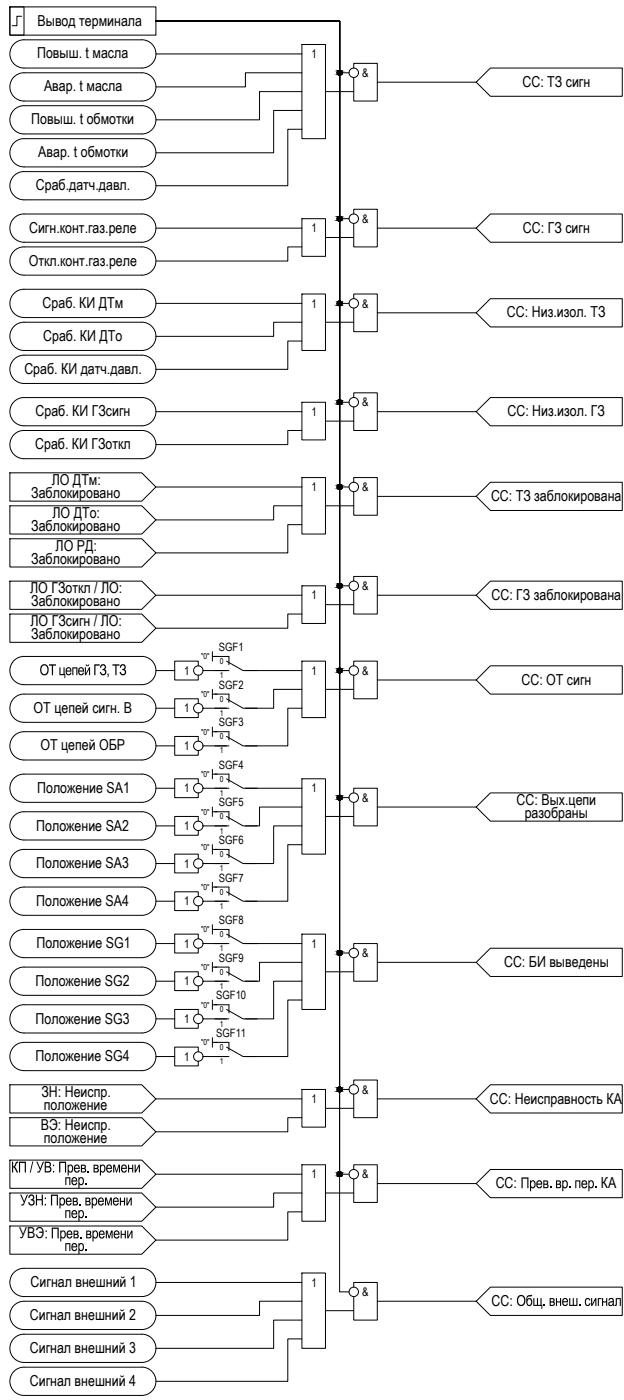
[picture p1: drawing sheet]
<svg xmlns="http://www.w3.org/2000/svg" width="462mm" height="1037mm" viewBox="0 0 462 1037" stroke-linecap="round" stroke-linejoin="round" font-family="sans-serif">
<!-- layer: 0 -->
<g fill="none" stroke="#000" stroke-width=".74">
<path d="M7 5h11v21h-11zM7 5h108v21h-108zM16 12h-3v7h-4M115 16h136v941h7M115 16h136v38h7M115 16h136v146h7M115 16h136v209h7M115 16h136v282h7M115 16h136v345h7M10 33l3-2 3-1 89-1a10 10 0 0 1 10 11 10 10 0 0 1-10 10h-87a10 10 0 0 1-10-6 10 10 0 0 1 2-11zM115 40h108M223 33h18v70h-18z"/>
<path d="M18 54h87M18 54a10 10 0 0 0-11 10 10 10 0 0 0 11 11h87a10 10 0 0 0 10-11 10 10 0 0 0-10-10M223 54h-41v10h-67M262 50v-3h17v28h-17v-18M18 78h87M18 78a10 10 0 0 0-11 11 10 10 0 0 0 11 10h87a10 10 0 0 0 10-10 10 10 0 0 0-10-11M223 68h-31v21h-77M241 68h21M279 61h73M352 61l11-11h98v21h-98zM223 82h-20v31h-88M223 96h-10v42h-98"/>
<path d="M18 103h87M18 103a10 10 0 0 0-11 10 10 10 0 0 0 11 11h87a10 10 0 0 0 10-11 10 10 0 0 0-10-10M18 127h87M18 127a10 10 0 0 0-11 11 10 10 0 0 0 11 10h87a10 10 0 0 0 10-10 10 10 0 0 0-10-11M18 159h87M18 158a10 10 0 0 0-11 11 10 10 0 0 0 11 10h87a10 10 0 0 0 10-10 10 10 0 0 0-10-11M262 159v-4h17v28h-17v-18M115 169h108M223 162h18v28h-18zM241 176h21M279 169h73M352 169l11-10h98v20h-98z"/>
<path d="M18 183h87M18 183a10 10 0 0 0-11 10 10 10 0 0 0 11 11h87a10 10 0 0 0 10-11 10 10 0 0 0-10-10M223 183h-10v10h-98M10 218l3-3 3-1h89a10 10 0 0 1 10 11 10 10 0 0 1-10 10h-87a10 10 0 0 1-10-6 10 10 0 0 1 2-11zM223 218h18v42h-18zM18 239h87M18 239a10 10 0 0 0-11 10 10 10 0 0 0 11 11h87a10 10 0 0 0 10-11 10 10 0 0 0-10-10M115 225h108M223 239h-20v10h-88M241 239h21M262 221v-3h17v28h-17v-18M279 232h73"/>
<path d="M352 232l11-11h98v21h-98zM223 253h-10v21h-98M10 267l4-3 4-1h87a10 10 0 0 1 10 11 10 10 0 0 1-10 10h-87a10 10 0 0 1-10-6 10 10 0 0 1 2-11zM18 295h87M18 294a10 10 0 0 0-11 11 10 10 0 0 0 11 10h87a10 10 0 0 0 10-10 10 10 0 0 0-10-11M223 298h18v28h-18zM262 295v-4h17v28h-17v-18M115 305h108M223 319h-10v10h-98M241 312h21M279 305h73M352 305l11-10h98v20h-98z"/>
<path d="M10 322l3-2 3-1h89a10 10 0 0 1 10 10 10 10 0 0 1-10 11h-87a10 10 0 0 1-10-6 10 10 0 0 1 2-12zM7 350h98l10 11-10 10h-98zM223 354h18v42h-18zM262 357v-3h17v28h-17v-18M7 375h98l10 10-10 11h-98zM115 361h108M223 375h-20v10h-88M241 375h21M279 368h73M352 368l11-11h98v21h-98zM7 399h98l10 11-10 10h-98zM223 389h-10v21h-98"/>
<path d="M7 430h98l10 11-10 10h-98zM223 434h18v28h-18zM258 434h-7v-418h-136h136v481h7M262 430v-3h17v28h-17v-18M7 455h98l10 10-10 11h-98zM115 441h108M223 455h-10v10h-98M241 448h21M279 441h73M352 441l11-11h98v21h-98zM10 490l3-3 3-1h89a10 10 0 0 1 10 11 10 10 0 0 1-10 10h-87a10 10 0 0 1-10-6 10 10 0 0 1 2-11zM115 497h14"/>
<path d="M147 493v-3h-18v14h18v-4M150 497h18M157 483v7M157 486h4M182 497h41M223 490h18v42h-18zM262 493v-3h17v28h-17v-18M363 493h98v21h-98l-11-10zM10 518l3-3 3-1h89a10 10 0 0 1 10 11 10 10 0 0 1-10 10h-87a10 10 0 0 1-10-6 10 10 0 0 1 2-11zM157 511v7M157 514h4M223 511h-20v14h-21"/>
<path d="M241 511h21M279 504h73M115 525h14M147 521v-3h-18v14h18v-4M150 525h18M157 539v7M223 525h-10v28h-31M10 546l4-3 4-1h87a10 10 0 0 1 10 11 10 10 0 0 1-10 10h-87a10 10 0 0 1-10-6 10 10 0 0 1 2-11zM115 553h14M147 549v-3h-18v13h18v-3M150 553h18M157 542h4"/>
<path d="M10 577l3-2 3-2h89a10 10 0 0 1 10 11 10 10 0 0 1-10 10h-87a10 10 0 0 1-10-6 10 10 0 0 1 2-11zM157 570v7M157 573h4M223 577h18v56h-18zM115 584h14M147 580v-3h-18v14h18v-4M150 584h18M157 598v7M182 584h41M223 598h-31v14h-10M258 591h-7v-575h-136h136v690h7M262 587v-3h17v28h-17v-18"/>
<path d="M279 598h73M352 598l11-11h98v21h-98zM18 601h87M18 601a10 10 0 0 0-11 11 10 10 0 0 0 11 10h87a10 10 0 0 0 10-10 10 10 0 0 0-10-11M115 612h14M147 608v-3h-18v14h18v-4M150 612h18M157 601h4M223 612h-20v28h-21M241 605h21M10 633l3-3 3-1h89a10 10 0 0 1 10 11 10 10 0 0 1-10 10h-87a10 10 0 0 1-10-6 10 10 0 0 1 2-11zM115 640h14"/>
<path d="M147 636v-3h-18v14h18v-4M150 640h18M157 626v7M157 629h4M223 626h-10v42h-31M157 654v7M157 657h4M10 661l4-3 4-1h87a10 10 0 0 1 10 11 10 10 0 0 1-10 10h-87a10 10 0 0 1-10-6 10 10 0 0 1 2-11zM115 668h14M147 664v-3h-18v14h18v-4M150 668h18M18 689h87"/>
<path d="M18 688a10 10 0 0 0-11 11 10 10 0 0 0 11 10h87a10 10 0 0 0 10-10 10 10 0 0 0-10-11M115 699h14M147 695v-3h-18v14h18v-4M150 699h18M157 685v7M157 689h4M182 699h41M223 692h18v56h-18zM10 720l3-2 3-2h89a10 10 0 0 1 10 11 10 10 0 0 1-10 10h-87a10 10 0 0 1-10-6 10 10 0 0 1 2-11zM157 713v7M157 716h4M223 713h-31v14h-10"/>
<path d="M241 720h21M262 702v-3h17v28h-17v-18M279 713h73M352 713l11-11h98v21h-98zM115 727h14M147 723v-3h-18v14h18v-4M150 727h18M223 727h-20v28h-21M10 748l3-3 3-1h89a10 10 0 0 1 10 11 10 10 0 0 1-10 10h-87a10 10 0 0 1-10-6 10 10 0 0 1 2-11zM115 755h14M147 751v-3h-18v14h18v-4M150 755h18"/>
<path d="M157 741v7M157 744h4M223 741h-10v42h-31M10 776l4-3 4-1h87a10 10 0 0 1 10 11 10 10 0 0 1-10 10h-87a10 10 0 0 1-10-6 10 10 0 0 1 2-11zM147 779v-3h-18v14h18v-4M157 769v7M157 772h4M115 783h14M150 783h18M7 804h98l10 10-10 10h-98zM115 814h108M223 807h18v28h-18z"/>
<path d="M258 807h-7v-791h-136h136v854h7M262 804v-4h17v28h-17v-17M279 814h73M352 814l11-10h98v20h-98zM7 828h98l10 10-10 11h-98zM223 828h-10v10h-98M241 821h21M7 859h98l10 11-10 10h-98zM115 870h108M223 863h18v42h-18zM262 866v-3h17v28h-17v-18M279 877h73"/>
<path d="M352 877l11-11h98v21h-98zM7 884h98l10 10-10 11h-98zM223 884h-20v10h-88M223 898h-10v21h-98M241 884h21M7 908h98l10 11-10 10h-98zM18 940h87M18 939a10 10 0 0 0-11 11 10 10 0 0 0 11 10h87a10 10 0 0 0 10-10 10 10 0 0 0-10-11M115 950h108M223 943h18v56h-18zM262 953v-3h17v28h-17v-18M10 967l4-2 4-1h87a10 10 0 0 1 10 10 10 10 0 0 1-10 11h-87a10 10 0 0 1-10-6 10 10 0 0 1 2-12z"/>
<path d="M223 964h-31v10h-77M223 978h-20v21h-88M241 971h21M279 964h73M352 964l11-11h98v21h-98zM10 992l3-2 3-2h89a10 10 0 0 1 10 11 10 10 0 0 1-10 10h-87a10 10 0 0 1-10-6 10 10 0 0 1 2-11zM223 992h-10v31h-98M10 1016l3-2 3-1h89a10 10 0 0 1 10 10 10 10 0 0 1-10 11h-87a10 10 0 0 1-10-6 10 10 0 0 1 2-12z"/>
<circle cx="251" cy="54" r="1.8"/>
<circle cx="262" cy="54" r="3"/>
<circle cx="251" cy="162" r="1.8"/>
<circle cx="262" cy="162" r="3"/>
<circle cx="251" cy="225" r="1.8"/>
<circle cx="262" cy="225" r="3"/>
<circle cx="251" cy="298" r="1.8"/>
<circle cx="262" cy="298" r="3"/>
<circle cx="251" cy="361" r="1.8"/>
<circle cx="262" cy="361" r="3"/>
<circle cx="251" cy="434" r="1.8"/>
<circle cx="262" cy="434" r="3"/>
<circle cx="147" cy="497" r="3"/>
<circle cx="251" cy="497" r="1.8"/>
<circle cx="262" cy="497" r="3"/>
<circle cx="147" cy="525" r="3"/>
<circle cx="147" cy="553" r="3"/>
<circle cx="147" cy="584" r="3"/>
<circle cx="251" cy="591" r="1.8"/>
<circle cx="262" cy="591" r="3"/>
<circle cx="147" cy="612" r="3"/>
<circle cx="147" cy="640" r="3"/>
<circle cx="147" cy="668" r="3"/>
<circle cx="147" cy="699" r="3"/>
<circle cx="251" cy="706" r="1.8"/>
<circle cx="262" cy="706" r="3"/>
<circle cx="147" cy="727" r="3"/>
<circle cx="147" cy="755" r="3"/>
<circle cx="147" cy="783" r="3"/>
<circle cx="251" cy="807" r="1.8"/>
<circle cx="262" cy="807" r="3"/>
<circle cx="251" cy="870" r="1.8"/>
<circle cx="262" cy="870" r="3"/>
<circle cx="262" cy="957" r="3"/>
</g>
<g fill="none" stroke="#000" stroke-width=".74">
<path d="M159 486h10v6M159 497h10M168 490l12 7h10M159 514h10v6M168 518l12 7h10M159 525h10M159 542h10v6M159 553h10M168 546l12 7h10M159 573h10v7M168 577l12 7h10M159 584h10"/>
<path d="M159 601h10v6M159 612h10M168 605l12 7h10M159 629h10v6M159 640h10M168 633l12 7h10M159 657h10M169 657v6M159 668h10M168 661l12 7h10M159 689h10v6M159 699h10"/>
<path d="M168 692l12 7h10M159 716h10v6M168 720l12 7h10M159 727h10M159 744h10v6M159 755h10M168 748l12 7h10M159 772h10v6M168 776l12 7h10M159 783h10"/>
</g>
<!-- layer: 0 -->
<path d="M75 493l2-1 1 1v2v1l1 1v1l-2 2h-2l-1-2h1l1 1h1l1-1-1-1-1-1 1-1v-1l-1-1-1 2h-1zM456 962h4v5h-1v-5h-2l-1 5h-1l1-1z" fill="#000"/>
<!-- layer: TEXT -->
<path d="M100 863v4l3-4h1v6h-1v-5l-2 5h-1zM94 887v5l3-5h1v6h-1v-4l-3 4zM94 912h1v4l2-4h1v5h-1v-4l-2 4h-1z" fill="#000"/>
<!-- layer: 0 -->
<g fill="#000" stroke="#000" stroke-width=".74">
<path d="M251 56h1zM251 52h1zM251 164h1zM251 160h1zM251 226h1zM251 223h1zM251 300h1zM251 296h1zM251 359h1zM251 362h1zM251 436h1zM251 432h1z"/>
<path d="M251 498h1zM251 495h1zM251 593h1zM251 589h1zM251 708h1zM251 704h1zM251 809h1zM251 805h1zM251 872h1zM251 868h1z"/>
<path d="M251 56h1zM251 56h1z"/>
<path d="M251 52h1zM251 52h1z"/>
<path d="M251 52h1zM251 52h1z"/>
<path d="M251 52h1zM251 52h1z"/>
<path d="M251 56h1zM251 56h1z"/>
<path d="M251 52h1zM250 52h2z"/>
<path d="M251 55h1zM251 55l1 1z"/>
<path d="M250 52h2zM250 52h2z"/>
<path d="M250 55h2zM250 55h2z"/>
<path d="M250 52l3 1zM250 53h3z"/>
<path d="M250 55h2zM250 55h2z"/>
<path d="M250 53h3zM250 53h3z"/>
<path d="M250 55h3zM250 55h2z"/>
<path d="M250 53h3zM250 53h3z"/>
<path d="M250 55h3zM250 55h3z"/>
<path d="M250 53h3zM250 53h3z"/>
<path d="M250 55h3zM250 55h3z"/>
<path d="M250 53h3zM250 53h3z"/>
<path d="M250 55h3zM250 55h3z"/>
<path d="M250 53h3zM250 53h3z"/>
<path d="M250 55h3zM250 55h3z"/>
<path d="M250 53h3zM250 53h3z"/>
<path d="M250 55h3zM250 55h3z"/>
<path d="M250 53l3 1zM250 53l3 1z"/>
<path d="M250 54h3zM250 54l3 1z"/>
<path d="M250 54h3zM250 54h3z"/>
<path d="M250 54h3zM250 54h3z"/>
<path d="M250 54h3zM250 54h3z"/>
<path d="M250 54h3zM250 54h3z"/>
<path d="M250 54h3zM250 54h3z"/>
<path d="M251 164h1zM251 164h1z"/>
<path d="M251 160h1zM251 160h1z"/>
<path d="M251 160h1zM251 160h1z"/>
<path d="M251 160h1zM251 160h1z"/>
<path d="M251 164h1zM251 164h1z"/>
<path d="M251 160h1zM250 160h2z"/>
<path d="M251 164h1zM251 164h1z"/>
<path d="M250 160l2 1zM250 161h2z"/>
<path d="M250 164h2zM250 164h2z"/>
<path d="M250 161h3zM250 161h3z"/>
<path d="M250 163h2zM250 163l2 1z"/>
<path d="M250 161h3zM250 161h3z"/>
<path d="M250 163h3zM250 163h2z"/>
<path d="M250 161h3zM250 161h3z"/>
<path d="M250 163h3zM250 163h3z"/>
<path d="M250 161h3zM250 161h3z"/>
<path d="M250 163h3zM250 163h3z"/>
<path d="M250 161h3zM250 161h3z"/>
<path d="M250 163h3zM250 163h3z"/>
<path d="M250 161h3zM250 161h3z"/>
<path d="M250 163h3zM250 163h3z"/>
<path d="M250 161h3zM250 161h3z"/>
<path d="M250 163h3zM250 163h3z"/>
<path d="M250 161l3 1zM250 161l3 1z"/>
<path d="M250 162h3zM250 162l3 1z"/>
<path d="M250 162h3zM250 162h3z"/>
<path d="M250 162h3zM250 162h3z"/>
<path d="M250 162h3zM250 162h3z"/>
<path d="M250 162h3zM250 162h3z"/>
<path d="M250 162h3zM250 162h3z"/>
<path d="M251 226h1zM251 226h1z"/>
<path d="M251 223h1zM251 223h1z"/>
<path d="M251 223h1zM251 223h1z"/>
<path d="M251 223h1zM251 223h1z"/>
<path d="M251 226h1zM251 226h1z"/>
<path d="M251 223h1zM250 223h2z"/>
<path d="M251 226h1zM251 226h1z"/>
<path d="M250 223h2zM250 223h2z"/>
<path d="M250 226h2zM250 226h2z"/>
<path d="M250 223h3zM250 223h3z"/>
<path d="M250 226h2zM250 226h2z"/>
<path d="M250 223l3 1zM250 223l3 1z"/>
<path d="M250 226h3zM250 226h2z"/>
<path d="M250 224h3zM250 224h3z"/>
<path d="M250 226h3zM250 226h3z"/>
<path d="M250 224h3zM250 224h3z"/>
<path d="M250 226h3zM250 226h3z"/>
<path d="M250 224h3zM250 224h3z"/>
<path d="M250 226h3zM250 226h3z"/>
<path d="M250 224h3zM250 224h3z"/>
<path d="M250 226h3zM250 226h3z"/>
<path d="M250 224h3zM250 224h3z"/>
<path d="M250 225h3zM250 225l3 1z"/>
<path d="M250 224h3zM250 224h3z"/>
<path d="M250 225h3zM250 225h3z"/>
<path d="M250 224l3 1zM250 224l3 1z"/>
<path d="M250 225h3zM250 225h3z"/>
<path d="M250 225h3zM250 225h3z"/>
<path d="M250 225h3zM250 225h3z"/>
<path d="M250 225h3zM250 225h3z"/>
<path d="M251 300h1zM251 300h1z"/>
<path d="M251 296h1zM251 296h1z"/>
<path d="M251 296h1zM251 296h1z"/>
<path d="M251 296h1zM251 296h1z"/>
<path d="M251 300h1zM251 300h1z"/>
<path d="M251 296h1zM250 296h2z"/>
<path d="M251 300h1zM251 300h1z"/>
<path d="M250 296l2 1zM250 297h2z"/>
<path d="M250 300h2zM250 300h2z"/>
<path d="M250 297h3zM250 297h3z"/>
<path d="M250 299h2zM250 299l2 1z"/>
<path d="M250 297h3zM250 297h3z"/>
<path d="M250 299h3zM250 299h2z"/>
<path d="M250 297h3zM250 297h3z"/>
<path d="M250 299h3zM250 299h3z"/>
<path d="M250 297h3zM250 297h3z"/>
<path d="M250 299h3zM250 299h3z"/>
<path d="M250 297h3zM250 297h3z"/>
<path d="M250 299h3zM250 299h3z"/>
<path d="M250 297h3zM250 297h3z"/>
<path d="M250 299h3zM250 299h3z"/>
<path d="M250 297h3zM250 297h3z"/>
<path d="M250 299h3zM250 299h3z"/>
<path d="M250 297l3 1zM250 297l3 1z"/>
<path d="M250 298h3zM250 298l3 1z"/>
<path d="M250 298h3zM250 298h3z"/>
<path d="M250 298h3zM250 298h3z"/>
<path d="M250 298h3zM250 298h3z"/>
<path d="M250 298h3zM250 298h3z"/>
<path d="M250 298h3zM250 298h3z"/>
<path d="M251 359h1zM251 359h1z"/>
<path d="M251 359h1zM251 359h1z"/>
<path d="M251 359h1zM251 359h1z"/>
<path d="M251 359h1zM250 359h2z"/>
<path d="M250 359h2zM250 359h2z"/>
<path d="M250 359h3zM250 359h3z"/>
<path d="M250 359l3 1zM250 359l3 1z"/>
<path d="M250 360h3zM250 360h3z"/>
<path d="M250 360h3zM250 360h3z"/>
<path d="M250 360h3zM250 360h3z"/>
<path d="M250 360h3zM250 360h3z"/>
<path d="M251 362h1zM251 362h1z"/>
<path d="M251 362h1zM251 362h1z"/>
<path d="M251 362h1zM251 362h1z"/>
<path d="M250 362h2zM250 362h2z"/>
<path d="M250 362h2zM250 362h2z"/>
<path d="M250 362h3zM250 362h2z"/>
<path d="M250 362h3zM250 362h3z"/>
<path d="M250 362h3zM250 362h3z"/>
<path d="M250 362h3zM250 362h3z"/>
<path d="M250 362h3zM250 362h3z"/>
<path d="M250 360h3zM250 360h3z"/>
<path d="M250 361h3zM250 361l3 1z"/>
<path d="M250 360h3zM250 360h3z"/>
<path d="M250 361h3zM250 361h3z"/>
<path d="M250 360l3 1zM250 360l3 1z"/>
<path d="M250 361h3zM250 361h3z"/>
<path d="M250 361h3zM250 361h3z"/>
<path d="M250 361h3zM250 361h3z"/>
<path d="M250 361h3zM250 361h3z"/>
<path d="M251 436h1zM251 436h1z"/>
<path d="M251 432h1zM251 432h1z"/>
<path d="M251 432h1zM251 432h1z"/>
<path d="M251 432h1zM251 432h1z"/>
<path d="M251 436h1zM251 436h1z"/>
<path d="M251 432h1zM250 432h2z"/>
<path d="M251 436h1zM251 436h1z"/>
<path d="M250 432l2 1zM250 433h2z"/>
<path d="M250 435h2zM250 435l2 1z"/>
<path d="M250 433h3zM250 433h3z"/>
<path d="M250 435h2zM250 435h2z"/>
<path d="M250 433h3zM250 433h3z"/>
<path d="M250 435h3zM250 435h2z"/>
<path d="M250 433h3zM250 433h3z"/>
<path d="M250 435h3zM250 435h3z"/>
<path d="M250 433h3zM250 433h3z"/>
<path d="M250 435h3zM250 435h3z"/>
<path d="M250 433h3zM250 433h3z"/>
<path d="M250 435h3zM250 435h3z"/>
<path d="M250 433h3zM250 433h3z"/>
<path d="M250 435h3zM250 435h3z"/>
<path d="M250 433h3zM250 433h3z"/>
<path d="M250 435h3zM250 435h3z"/>
<path d="M250 433l3 1zM250 433l3 1z"/>
<path d="M250 434h3zM250 434l3 1z"/>
<path d="M250 434h3zM250 434h3z"/>
<path d="M250 434h3zM250 434h3z"/>
<path d="M250 434h3zM250 434h3z"/>
<path d="M250 434h3zM250 434h3z"/>
<path d="M250 434h3zM250 434h3z"/>
<path d="M251 498h1zM251 498h1z"/>
<path d="M251 495h1zM251 495h1z"/>
<path d="M251 495h1zM251 495h1z"/>
<path d="M251 495h1zM251 495h1z"/>
<path d="M251 498h1zM251 498h1z"/>
<path d="M251 495h1zM250 495h2z"/>
<path d="M251 498h1zM251 498h1z"/>
<path d="M250 495h2zM250 495h2z"/>
<path d="M250 498h2zM250 498h2z"/>
<path d="M250 495h3zM250 495h3z"/>
<path d="M250 498h2zM250 498h2z"/>
<path d="M250 495l3 1zM250 496h3z"/>
<path d="M250 498h3zM250 498h2z"/>
<path d="M250 496h3zM250 496h3z"/>
<path d="M250 498h3zM250 498h3z"/>
<path d="M250 496h3zM250 496h3z"/>
<path d="M250 498h3zM250 498h3z"/>
<path d="M250 496h3zM250 496h3z"/>
<path d="M250 498h3zM250 498h3z"/>
<path d="M250 496h3zM250 496h3z"/>
<path d="M250 498h3zM250 498h3z"/>
<path d="M250 496h3zM250 496h3z"/>
<path d="M250 497h3zM250 497l3 1z"/>
<path d="M250 496h3zM250 496h3z"/>
<path d="M250 497h3zM250 497h3z"/>
<path d="M250 496l3 1zM250 496l3 1z"/>
<path d="M250 497h3zM250 497h3z"/>
<path d="M250 497h3zM250 497h3z"/>
<path d="M250 497h3zM250 497h3z"/>
<path d="M250 497h3zM250 497h3z"/>
<path d="M251 593h1zM251 593h1z"/>
<path d="M251 589h1zM251 589h1z"/>
<path d="M251 589h1zM251 589h1z"/>
<path d="M251 589h1zM251 589h1z"/>
<path d="M251 593h1zM251 593h1z"/>
<path d="M251 589h1zM250 589h2z"/>
<path d="M251 592h1zM251 592l1 1z"/>
<path d="M250 589h2zM250 589h2z"/>
<path d="M250 592h2zM250 592h2z"/>
<path d="M250 589l3 1zM250 590h3z"/>
<path d="M250 592h2zM250 592h2z"/>
<path d="M250 590h3zM250 590h3z"/>
<path d="M250 592h3zM250 592h2z"/>
<path d="M250 590h3zM250 590h3z"/>
<path d="M250 592h3zM250 592h3z"/>
<path d="M250 590h3zM250 590h3z"/>
<path d="M250 592h3zM250 592h3z"/>
<path d="M250 590h3zM250 590h3z"/>
<path d="M250 592h3zM250 592h3z"/>
<path d="M250 590h3zM250 590h3z"/>
<path d="M250 592h3zM250 592h3z"/>
<path d="M250 590h3zM250 590h3z"/>
<path d="M250 592h3zM250 592h3z"/>
<path d="M250 590l3 1zM250 590l3 1z"/>
<path d="M250 591h3zM250 591l3 1z"/>
<path d="M250 591h3zM250 591h3z"/>
<path d="M250 591h3zM250 591h3z"/>
<path d="M250 591h3zM250 591h3z"/>
<path d="M250 591h3zM250 591h3z"/>
<path d="M250 591h3zM250 591h3z"/>
<path d="M251 708h1zM251 708h1z"/>
<path d="M251 704h1zM251 704h1z"/>
<path d="M251 704h1zM251 704h1z"/>
<path d="M251 704h1zM251 704h1z"/>
<path d="M251 708h1zM251 708h1z"/>
<path d="M251 704h1zM250 704h2z"/>
<path d="M251 708h1zM251 708h1z"/>
<path d="M250 704l2 1zM250 705h2z"/>
<path d="M250 707h2zM250 707l2 1z"/>
<path d="M250 705h3zM250 705h3z"/>
<path d="M250 707h2zM250 707h2z"/>
<path d="M250 705h3zM250 705h3z"/>
<path d="M250 707h3zM250 707h2z"/>
<path d="M250 705h3zM250 705h3z"/>
<path d="M250 707h3zM250 707h3z"/>
<path d="M250 705h3zM250 705h3z"/>
<path d="M250 707h3zM250 707h3z"/>
<path d="M250 705h3zM250 705h3z"/>
<path d="M250 707h3zM250 707h3z"/>
<path d="M250 705h3zM250 705h3z"/>
<path d="M250 707h3zM250 707h3z"/>
<path d="M250 705h3zM250 705h3z"/>
<path d="M250 707h3zM250 707h3z"/>
<path d="M250 705l3 1zM250 705l3 1z"/>
<path d="M250 706h3zM250 706l3 1z"/>
<path d="M250 706h3zM250 706h3z"/>
<path d="M250 706h3zM250 706h3z"/>
<path d="M250 706h3zM250 706h3z"/>
<path d="M250 706h3zM250 706h3z"/>
<path d="M250 706h3zM250 706h3z"/>
<path d="M251 809h1zM251 809h1z"/>
<path d="M251 805h1zM251 805h1z"/>
<path d="M251 805h1zM251 805h1z"/>
<path d="M251 805h1zM251 805h1z"/>
<path d="M251 809h1zM251 809h1z"/>
<path d="M251 805l1 1zM250 806h2z"/>
<path d="M251 809h1zM251 809h1z"/>
<path d="M250 806h2zM250 806h2z"/>
<path d="M250 809h2zM250 809h2z"/>
<path d="M250 806h3zM250 806h3z"/>
<path d="M250 808h2zM250 808l2 1z"/>
<path d="M250 806h3zM250 806h3z"/>
<path d="M250 808h3zM250 808h2z"/>
<path d="M250 806h3zM250 806h3z"/>
<path d="M250 808h3zM250 808h3z"/>
<path d="M250 806h3zM250 806h3z"/>
<path d="M250 808h3zM250 808h3z"/>
<path d="M250 806h3zM250 806h3z"/>
<path d="M250 808h3zM250 808h3z"/>
<path d="M250 806h3zM250 806h3z"/>
<path d="M250 808h3zM250 808h3z"/>
<path d="M250 806l3 1zM250 806l3 1z"/>
<path d="M250 808h3zM250 808h3z"/>
<path d="M250 807h3zM250 807h3z"/>
<path d="M250 808h3zM250 808h3z"/>
<path d="M250 807h3zM250 807h3z"/>
<path d="M250 807h3zM250 807l3 1z"/>
<path d="M250 807h3zM250 807h3z"/>
<path d="M250 807h3zM250 807h3z"/>
<path d="M250 807h3zM250 807h3z"/>
<path d="M251 872h1zM251 872h1z"/>
<path d="M251 868h1zM251 868h1z"/>
<path d="M251 868h1zM251 868h1z"/>
<path d="M251 868h1zM251 868h1z"/>
<path d="M251 871h1zM251 871l1 1z"/>
<path d="M251 868h1zM250 868h2z"/>
<path d="M251 871h1zM251 871h1z"/>
<path d="M250 868h2zM250 868h2z"/>
<path d="M250 871h2zM250 871h2z"/>
<path d="M250 868l3 1zM250 868l3 1z"/>
<path d="M250 871h2zM250 871h2z"/>
<path d="M250 869h3zM250 869h3z"/>
<path d="M250 871h3zM250 871h2z"/>
<path d="M250 869h3zM250 869h3z"/>
<path d="M250 871h3zM250 871h3z"/>
<path d="M250 869h3zM250 869h3z"/>
<path d="M250 871h3zM250 871h3z"/>
<path d="M250 869h3zM250 869h3z"/>
<path d="M250 871h3zM250 871h3z"/>
<path d="M250 869h3zM250 869h3z"/>
<path d="M250 871h3zM250 871h3z"/>
<path d="M250 869h3zM250 869h3z"/>
<path d="M250 870h3zM250 870l3 1z"/>
<path d="M250 869h3zM250 869h3z"/>
<path d="M250 870h3zM250 870h3z"/>
<path d="M250 869l3 1zM250 869l3 1z"/>
<path d="M250 870h3zM250 870h3z"/>
<path d="M250 870h3zM250 870h3z"/>
<path d="M250 870h3zM250 870h3z"/>
<path d="M250 870h3zM250 870h3z"/>
</g>
<g font-size="11.2">
<text x="28" y="19">Вывод терминала</text>
<text x="27" y="43">Повыш. t масла</text>
<text x="387" y="64">СС: ТЗ сигн</text>
<text x="33" y="68">Авар. t масла</text>
<text x="23" y="92">Повыш. t обмотки</text>
<text x="28" y="117">Авар. t обмотки</text>
<text x="27" y="141">Сраб.датч.давл.</text>
<text x="22" y="172">Сигн.конт.газ.реле</text>
<text x="387" y="172">СС: ГЗ сигн</text>
<text x="21" y="197">Откл.конт.газ.реле</text>
<text x="32" y="228">Сраб. КИ ДТм</text>
<text x="375" y="235">СС: Низ.изол. ТЗ</text>
<text x="32" y="253">Сраб. КИ ДТо</text>
<text x="18" y="277">Сраб. КИ датч.давл.</text>
<text x="26" y="308">Сраб. КИ ГЗсигн</text>
<text x="376" y="308">СС: Низ.изол. ГЗ</text>
<text x="26" y="333">Сраб. КИ ГЗоткл</text>
<text x="38" y="359">ЛО ДТм:</text>
<text x="23" y="369">Заблокировано</text>
<text x="363" y="371">СС: ТЗ заблокирована</text>
<text x="39" y="384">ЛО ДТо:</text>
<text x="23" y="393">Заблокировано</text>
<text x="41" y="408">ЛО РД:</text>
<text x="23" y="418">Заблокировано</text>
<text x="22" y="440">ЛО ГЗоткл / ЛО:</text>
<text x="23" y="449">Заблокировано</text>
<text x="364" y="444">СС: ГЗ заблокирована</text>
<text x="23" y="464">ЛО ГЗсигн / ЛО:</text>
<text x="23" y="474">Заблокировано</text>
<text x="29" y="500">ОТ цепей ГЗ</text>
<text x="79" y="500">,ТЗ</text>
<text x="386" y="507">СС: ОТ сигн</text>
<text x="25" y="528">ОТ цепей сигн. В</text>
<text x="30" y="556">ОТ цепей ОБР</text>
<text x="28" y="587">Положение SA1</text>
<text x="382" y="597">СС: Вых.цепи</text>
<text x="388" y="606">разобраны</text>
<text x="27" y="615">Положение SA2</text>
<text x="27" y="643">Положение SA3</text>
<text x="27" y="671">Положение SA4</text>
<text x="27" y="702">Положение SG1</text>
<text x="373" y="716">СС: БИ выведены</text>
<text x="26" y="730">Положение SG2</text>
<text x="26" y="758">Положение SG3</text>
<text x="26" y="786">Положение SG4</text>
<text x="31" y="813">ЗН: Неиспр.</text>
<text x="363" y="817">СС: Неисправность КА</text>
<text x="32" y="822">положение</text>
<text x="30" y="837">ВЭ: Неиспр.</text>
<text x="32" y="846">положение</text>
<text x="8" y="869">КП</text>
<text x="22" y="869">/ УВ: Прев . времени</text>
<text x="48" y="878">пер</text>
<text x="62" y="878">.</text>
<text x="367" y="880">СС:</text>
<text x="385" y="880">Прев . вр</text>
<text x="420" y="880">. пер</text>
<text x="440" y="880">.</text>
<text x="445" y="880">КА</text>
<text x="15" y="893">УЗН: Прев</text>
<text x="58" y="893">. времени</text>
<text x="48" y="902">пер</text>
<text x="62" y="902">.</text>
<text x="14" y="917">УВЭ</text>
<text x="33" y="917">: Прев . времени</text>
<text x="48" y="927">пер</text>
<text x="62" y="927">.</text>
<text x="23" y="953">Сигнал внешний 1</text>
<text x="364" y="967">СС:</text>
<text x="382" y="967">Общ</text>
<text x="401" y="967">.</text>
<text x="406" y="967">внеш . сигнал</text>
<text x="22" y="978">Сигнал внешний 2</text>
<text x="22" y="1002">Сигнал внешний 3</text>
<text x="22" y="1027">Сигнал внешний 4</text>
</g>
<g font-size="8.8">
<text x="230" y="43">1</text>
<text x="268" y="57">&amp;</text>
<text x="268" y="165">&amp;</text>
<text x="230" y="172">1</text>
<text x="230" y="228">1</text>
<text x="268" y="228">&amp;</text>
<text x="268" y="301">&amp;</text>
<text x="230" y="308">1</text>
<text x="230" y="364">1</text>
<text x="268" y="364">&amp;</text>
<text x="268" y="437">&amp;</text>
<text x="230" y="444">1</text>
<text x="136" y="500">1</text>
<text x="230" y="500">1</text>
<text x="268" y="500">&amp;</text>
<text x="136" y="528">1</text>
<text x="136" y="556">1</text>
<text x="136" y="587">1</text>
<text x="230" y="587">1</text>
<text x="268" y="594">&amp;</text>
<text x="136" y="615">1</text>
<text x="136" y="643">1</text>
<text x="136" y="671">1</text>
<text x="136" y="702">1</text>
<text x="230" y="702">1</text>
<text x="268" y="709">&amp;</text>
<text x="136" y="730">1</text>
<text x="136" y="758">1</text>
<text x="136" y="786">1</text>
<text x="268" y="810">&amp;</text>
<text x="230" y="817">1</text>
<text x="230" y="873">1</text>
<text x="268" y="873">&amp;</text>
<text x="230" y="953">1</text>
<text x="268" y="960">&amp;</text>
</g>
<g font-size="8.5">
<text x="162" y="482">SGF1</text>
<text x="162" y="510">SGF2</text>
<text x="162" y="538">SGF3</text>
<text x="162" y="570">SGF4</text>
<text x="162" y="597">SGF5</text>
<text x="162" y="625">SGF6</text>
<text x="162" y="653">SGF7</text>
<text x="162" y="685">SGF8</text>
<text x="162" y="712">SGF9</text>
<text x="160" y="740">SGF10</text>
<text x="160" y="768">SGF11</text>
</g>
<g font-size="6.1">
<text x="149" y="488">&quot;0&quot;</text>
<text x="163" y="492">0</text>
<text x="163" y="502">1</text>
<text x="149" y="516">&quot;0&quot;</text>
<text x="163" y="520">0</text>
<text x="163" y="530">1</text>
<text x="149" y="544">&quot;0&quot;</text>
<text x="163" y="548">0</text>
<text x="163" y="558">1</text>
<text x="149" y="576">&quot;0&quot;</text>
<text x="163" y="579">0</text>
<text x="163" y="590">1</text>
<text x="149" y="603">&quot;0&quot;</text>
<text x="163" y="607">0</text>
<text x="163" y="617">1</text>
<text x="149" y="630">&quot;0&quot;</text>
<text x="163" y="635">0</text>
<text x="163" y="645">1</text>
<text x="149" y="659">&quot;0&quot;</text>
<text x="163" y="663">0</text>
<text x="163" y="673">1</text>
<text x="149" y="691">&quot;0&quot;</text>
<text x="163" y="694">0</text>
<text x="163" y="705">1</text>
<text x="149" y="719">&quot;0&quot;</text>
<text x="163" y="722">0</text>
<text x="163" y="733">1</text>
<text x="149" y="746">&quot;0&quot;</text>
<text x="163" y="750">0</text>
<text x="163" y="760">1</text>
<text x="149" y="774">&quot;0&quot;</text>
<text x="163" y="778">0</text>
<text x="163" y="788">1</text>
</g>
</svg>
